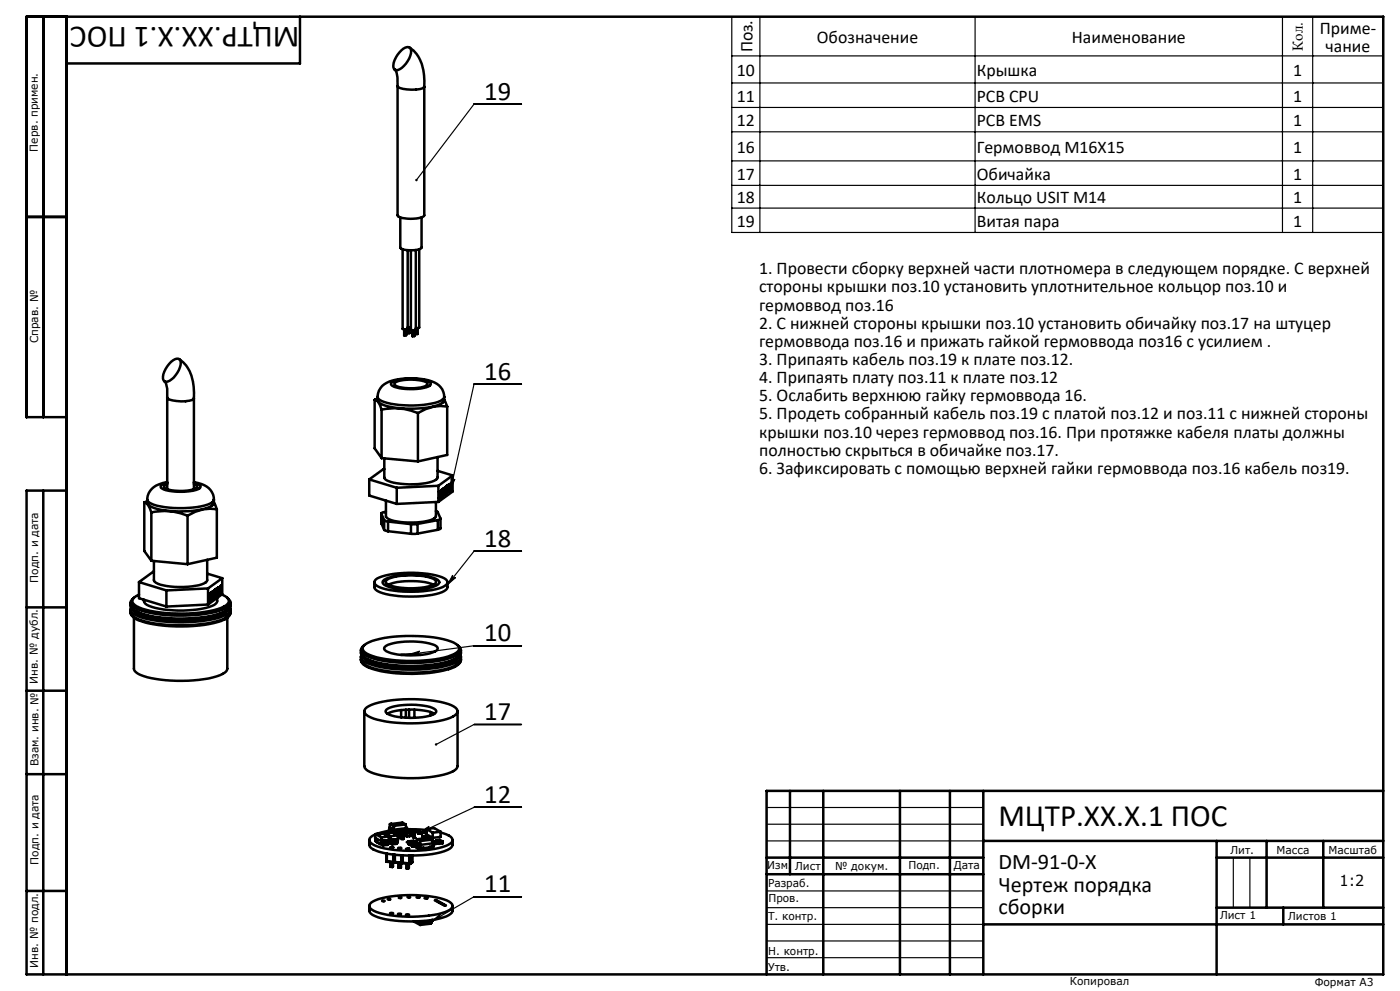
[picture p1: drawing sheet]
<svg xmlns="http://www.w3.org/2000/svg" width="420mm" height="297mm" viewBox="0 0 420 297" stroke-linecap="round" stroke-linejoin="round" font-family="sans-serif">
<g fill="none" stroke="#000" stroke-width=".75">
<path d="M13 5v120M20 5v287M90 5v14h-70M120.4 15.1a2.15 2.15 0 0 1 2.6-.7 3.7 3.7 0 0 1-.7 3.9l-1.1 1.5a2.8 2.8 0 0 1-2.7 1.1 3.1 3.1 0 0 1 .3-3.7zM122.9 14.2a11.3 11.3 0 0 1 4.4 10.1v40.2a3.6 3.6 0 0 1-3.2 1l-3.5-.2a1.47 1.47 0 0 1-1.3-.8v-38.7M118.4 20.9l.6 .8 .2 1.4 .1 2.8M119.3 25.8a2.94 2.94 0 0 0 2.8 1l3.9-.1 .8-.2 .4-.5M8 65h12M120.1 65.2v9.1a7.3 7.3 0 0 0 6.3 0l.1-9.1M120.8 74.7v23.8l.4 .2 1.1-.2v-23.5M123.3 75v23.8l.7 .2 .7-.2M124.7 74.9l.1 25.3 .5-.1v-1.8"/>
<path d="M125.8 74.7v23.4l-1.1 .3M121.2 98.7v1.8h.2h.4v-1.8M122.9 98.1l-.1 1.8-.6-.1v-1.2M123.3 98l-1 .1M123.7 99l.1 1.8 .5-.1v-1.7M49.4 114.3l.4 .8 .4 1.4v2.8M51.3 108.4a2.18 2.18 0 0 1 2.6-.7 3.8 3.8 0 0 1-.7 4l-1.1 1.5a2.89 2.89 0 0 1-2.7 1.1 3.1 3.1 0 0 1 .3-3.7zM53.8 107.6a11.2 11.2 0 0 1 4.4 10.1v28.9M58.1 119.4v.2a9.4 9.4 0 0 1-7.8-.2l-.1-.2v27.4M112.4 119.8l.6 .1 .5 .6 1 2.3M112.4 119.8v14.6l2.1 2.9M113.3 118.9a2.07 2.07 0 0 0 2.1 1.6 29.6 29.6 0 0 0 16.7-.3 1.62 1.62 0 0 0 1.2-1.3v1a3 3 0 0 1-2.8 1.8 31 31 0 0 1-15.9-.5 1.73 1.73 0 0 1-1.3-2.3z"/>
<path d="M113.3 119.4l-.9 .4M113.3 118.9a5.2 5.2 0 0 1 4.7-4.9 21.4 21.4 0 0 1 12.5 .7l.6 .4a4.5 4.5 0 0 1 2.1 3.8M117.6 114.5a16.1 16.1 0 0 1 11.2 0l.5 .5a1.49 1.49 0 0 1-1.5 1.1 17.6 17.6 0 0 1-10-.4l-.5-.6zM118.4 114.8a12.4 12.4 0 0 1 9.7-.1l.2 .3a2.87 2.87 0 0 1-3 1.2 12.5 12.5 0 0 1-6.7-.7l-.3-.5zM133.3 119.8l.9 2M20 125h-12v-120h407v287h-407v-145h12M114.5 122.8a17.8 17.8 0 0 1 10.9 1M114.5 137.3l10.9 1M114.5 122.8v14.5M125.4 123.8v14.5M131.3 137v6.1a1.15 1.15 0 0 1-1 1 22.2 22.2 0 0 1-14.4-.2l-.6-.7v-5.8M134.2 121.8a12.2 12.2 0 0 0-8.8 2"/>
<path d="M134.2 121.8v14.5l-8.8 2M13 147v145M43.3 150.6a3.4 3.4 0 0 1 2.1 3M43.3 150.6v14.5l2.1 3M44.2 149.7v1a3.4 3.4 0 0 0 3 1.8 30.8 30.8 0 0 0 15.8-.6 1.39 1.39 0 0 0 1.2-1.2v-1M44.2 149.7a3.4 3.4 0 0 0 3 1.9 30.8 30.8 0 0 0 15.8-.7 1.48 1.48 0 0 0 1.2-1.2M44.2 150.2l-.9 .4M45.4 153.6a18 18 0 0 1 10.9 .9M45.4 153.6v14.5M50.2 144.5a6.5 6.5 0 0 0-5.9 4.1l-.1 1.1M50.2 145.1l-1 .7a3.2 3.2 0 0 0 3.1 1.2 10.8 10.8 0 0 0 6.8-1 .96 .96 0 0 0-.9-.9M50.2 144.7l-.6 .1a1.2 1.2 0 0 0-1.3 1.4 12.2 12.2 0 0 0 7.7 1.1l2.7-.4a1.19 1.19 0 0 0 1.3-1.4l-1.8-.8"/>
<path d="M56.3 154.5v14.6M58.2 144.5a6.2 6.2 0 0 1 5.9 4.5l.1 .7M64.2 150.6l.9 2M65.1 152.6a12.2 12.2 0 0 0-8.8 1.9M65.1 152.6v14.5l-8.8 2M110.8 143.7v4.8l8.2 2.5M110.8 143.7l8.2 2.5M114.4 153.9v2.9l.9 2M115.3 155.9l1.1 .4M115.3 158.8l1.1 .4M115.3 155.9v2.9M115.3 140.6l-4.5 3.1"/>
<path d="M115.8 150v4.7a3.7 3.7 0 0 0 3.3 1.6 20.8 20.8 0 0 0 11.3-1l.4-.6v-4.2M115.8 153.4l-1 .2-.4 .3 .9 2M116.4 156.3l6.9 .8M116.4 156.3v2.9M116.4 159.2l6.9 .8M119 146.2v4.8M123.3 157.1v2.9M125.3 157l-2 .1M125.3 159.9l-2 .1M125.3 157v2.9M130.8 153.2l.5 .2 .9 2-.9 .5M131.3 141.1l4.5 1.4"/>
<path d="M131.3 155.9l-6 1.1M131.3 155.9v2.9M131.3 158.8l-6 1.1M131.5 145.6l-12.5 .6M131.5 145.6v4.8M131.5 150.4l-12.5 .6M131.7 147.4l.1 .1M131.7 147.4h.1M131.7 147.4l.2-.2 .3 1.4M131.8 147.5v1.6M131.8 149.1l-.1 .2 .2-.1M131.8 149.1h.1"/>
<path d="M131.8 147.6h.1M131.8 149.1l.1 .1M131.8 148.8v.1M131.8 148.9l.1 .2M131.8 147.6v1.3M131.8 147.6l.3 1.4M131.9 149.1v.1M131.9 149.1h.1M132 148.6h.2M132.1 149h.1M132.2 155.5v2.9l-.9 .4M132.3 148.8h.1"/>
<path d="M132.4 147.2l-.1 1.6M132.4 148.4h.1M132.4 147.2l-.3 1.8M132.4 146.9h.1M132.4 148.6h.1M132.5 148.6h.1M132.5 148.4v.2M132.5 146.9v.2M132.5 147.1v1.3M132.5 147.1l-.1 .1M132.5 148.7h.1M132.6 148.6h.1"/>
<path d="M132.6 146.8l-.1 .1M132.6 146.8h.1M132.6 148.7l-.3 .1M132.6 146.8l-.4 1.8M132.7 146.8h.1M132.8 146.8l.1-.3v1.6M132.8 146.8l-.1 1.8 .3-.2M132.8 148.3l.2 .1M132.8 148.1h.1M132.9 148.1l.1 .2M133 148.3v.1M133.1 147.5l.1 .6"/>
<path d="M133.1 147.5h.1M133.2 148.1h.1M133.2 147.5l.1 .6M133.3 147h.1M133.3 147v1.1M133.3 147l-.1 .5M133.5 147.3h.1M133.5 147.8h.1M133.5 146l-.4 1.5M133.5 147.8l-.2 .3M133.5 146l-.3 1.1 .3-.2 .1 .4M133.5 146h.1"/>
<path d="M133.6 147.3l-.1 .5M133.6 147.9h.1M133.6 146l.3 .8-.1 .6M133.6 146h.1M133.7 147.7h.1M133.7 146h.1M133.7 147.6h.1M133.7 146.1h.2M133.8 147.4l-.2 .5M133.8 147.6v.1M133.8 147.5h.1M133.8 147.5v.1"/>
<path d="M133.8 146l.1 .1M133.8 147.7l-.2 .2M133.8 145.8h.1M133.8 146.5h.2M133.9 146.6h.1M133.9 146.1l.1 .4M133.9 145.8l-.1 .2M133.9 145.8h.1M133.9 145.8l-.3 .2M133.9 146.8v.1M133.9 146.9l.2 .5M133.9 146.9l-.1 .6"/>
<path d="M134 147.6h.1M134 146.6l.2 .5M134 147.1h.2M134.1 145.7h.1M134.1 147.4l-.1 .2M134.1 147.4h.2M134.1 147.4h.1M134.1 146l-.1 .5M134.1 146h.1M134.1 145.7v.3M134.2 147.1l.1 .3M134.2 145.6h.1"/>
<path d="M134.2 146l-.2 .6M134.2 145.5l.1 .1M134.3 145.6l-.1 .4M134.3 145.6h.1M134.3 145.6l-.2 .1M134.3 147.4h.1M134.3 147.4l-.3 .2M134.4 145.6h.1M134.5 145.5v.1M134.5 145.6h.1M134.5 145.6l-.1 1.7 .3-.2M134.5 146.8h.1"/>
<path d="M134.6 146.8l.1 .3M134.6 145.2h.1M134.6 145.2v1.6M134.6 145.2l-.2 .4M134.7 147.1h.1M134.9 146.8h.1M134.9 147h.1M135 146.8v.2M135.1 146.8h.2M135.1 145.6h.2M135.1 146.5l.2 .1M135.1 146.6h.3"/>
<path d="M135.2 146.5l.1 .3M135.2 145.3h.1M135.2 145.4h.2M135.2 146.5l.1 .1M135.2 145.3l.2 .1M135.3 145h.1M135.3 145l-.1 .3M135.3 144.8l.2 .1M135.4 146.6l-.1 .2M135.4 145.4v1.2M135.5 144.9v-.3l-.4 1a.56 .56 0 0 1 .2 1M135.5 144.9l-.2 .1"/>
<path d="M135.8 142.5v4.8l-4.3 3.1M135.8 142.5l-4.3 3.1M40.2 179.1l-.5 .5a1.34 1.34 0 0 0-.5 1.3 1.34 1.34 0 0 0 .9 1.1 30.6 30.6 0 0 0 15 2.5 28.7 28.7 0 0 0 13.2-2.5 1.34 1.34 0 0 0 .9-1.1 1.34 1.34 0 0 0-.6-1.3l-.4-.5M41.7 174.4l8.2 2.5M41.7 174.4v4.9l8.2 2.5M45.4 168.1l10.9 1M46.2 171.3l-4.5 3.1M49.9 176.9v4.9M62.2 167.8v6a1.13 1.13 0 0 1-1 1.1 23.5 23.5 0 0 1-13.9 0 1.35 1.35 0 0 1-1.1-1.1v-5.7M62.2 171.9l4.5 1.4M62.4 176.4l-12.5 .5M62.4 176.4v4.8"/>
<path d="M62.6 178.2l.1 1.7M62.6 178.2h.1M62.6 178.2l.2-.2 .2 1.3M62.7 179.9l-.1 .1M62.7 179.8l.1 .1M62.7 178.4h.1M62.7 179.9h.1M62.7 179.6h.1M62.8 179.8v.1M62.8 179.6v.2M62.8 178.4v1.2M62.8 179.9h.1"/>
<path d="M62.8 179.9l-.2 .1M62.9 179.3h.1M63.2 179.6h.1M63.3 178l-.1 1.6M63.3 178l-.3 1.8-.2-1.4M63.3 177.7l-.3 1.6M63.3 177.7h.1M63.3 179.2h.1M63.4 179.2l.1 .2M63.4 177.7v.2M63.4 177.6h.1M63.4 177.9v1.3"/>
<path d="M63.4 177.9l-.1 .1M63.4 179.4l.1 .1M63.4 177.5l.1 .1M63.5 177.6l-.1 .1M63.5 179.4v.1M63.5 179.5l-.3 .1M63.5 177.6l-.2 .1M63.6 177.6h.1M63.7 177.6l-.1 1.7 .3-.1M63.7 178.9h.1M63.8 177.3l-.1 .3M63.8 178.9l.1 .3"/>
<path d="M63.8 177.3h.1M63.8 177.3v1.6M63.8 179.1l.1 .1M64 178.3l.2 .6M64 178.3h.1M64.1 178.8l.1 .1M64.2 177.8h.1M64.2 178.9h.1M64.2 177.8v1.1l-.1-.6M64.2 177.8l-.1 .5M64.3 178.1h.2M64.3 178.6h.1"/>
<path d="M64.4 176.8l-.4 1.5M64.4 178.6l-.2 .3M64.4 176.8l-.3 1.1 .2-.3 .2 .5M64.4 176.8h.1M64.5 178.1l-.1 .5M64.5 176.8l.3 .7-.1 .7M64.5 176.8h.1M64.6 178.5h.1M64.6 176.9h.2M64.6 178.4h.1M64.7 178.2l-.2 .5 .2-.2M64.7 178.2v.1"/>
<path d="M64.7 178.4v.1M64.7 178.3v.1M64.7 178.5h.1M64.7 177.3h.2M64.8 176.8v.1M64.8 176.8h-.3M64.8 176.9l.1 .4M64.8 176.6h.1M64.8 177.3l.1 .1M64.8 177.6h.1M64.8 176.6v.2M64.8 177.6l.2 .5"/>
<path d="M64.8 176.6l-.3 .2M64.8 177.6l-.1 .7M64.9 177.4l.2 .5M64.9 177.8l.2 .1M64.9 176.5h.1M65 178.1l-.1 .3 .3-.2M65 178.1h.2M65 178.1l.2 .1M65 176.5v.2M65 176.7l-.1 .6M65 176.7l.1 .1M65.1 177.9l.1 .3"/>
<path d="M65.1 176.8l-.2 .6M65.1 176.4h.1M65.1 176.3h.1M65.2 179.2a1.86 1.86 0 0 1-1.6 2.4 31.5 31.5 0 0 1-19.5-.3 1.45 1.45 0 0 1-.9-1.6M65.2 176.4l-.1 .4M65.2 176.3v.1M65.2 176.3l-.3 .2M65.4 176.3h.1M65.4 178v.1M65.4 176.3l.1-.3-.1 2M65.4 176.3v.3M65.4 177.6h.1"/>
<path d="M65.4 177.9h.2M65.5 177.6l.1 .3M65.6 177.9l-.2 .2M65.6 177.9h.1M65.8 177.5h.1M65.8 177.8h.1M65.9 177.5v.3M66 176.4h.1M66 177.3l.3 .1M66 177.5h.1M66.1 176.1h.1M66.1 176.2h.2"/>
<path d="M66.1 177.3v.2M66.1 176.1l.2 .1M66.1 175.8h.1M66.1 175.6h.3M66.2 175.8l-.1 .3M66.3 177.4l-.2 .1M66.3 176.2v1.2M66.4 175.6v-.2l-.4 1a.58 .58 0 0 1 .1 .9M66.4 175.6l-.2 .2M66.5 178.2a2.25 2.25 0 0 1 2.1 2.3 6.7 6.7 0 0 1-4.5 2.4 47.8 47.8 0 0 1-21.4-.4l-.9-.4a2.73 2.73 0 0 1-2.1-2.2 2.92 2.92 0 0 1 2-1.7M66.7 173.3l-4.3 3.1M66.7 173.3v4.8l-4.3 3.1"/>
<path d="M112.3 174.5v1.5a2.64 2.64 0 0 0 2.5 1.8 34.4 34.4 0 0 0 17.9-.4 2.13 2.13 0 0 0 1.6-1.4v-1.5M112.7 173.7a16.4 16.4 0 0 1 8.3-2 26.8 26.8 0 0 1 12.3 1.7 1.18 1.18 0 0 1 1 1.1 1.18 1.18 0 0 1-1 1.1 30.4 30.4 0 0 1-16.4 1.2l-2.1-.5a3.1 3.1 0 0 1-2.5-1.8zM115.2 173.8a20.9 20.9 0 0 1 11.9-1.3l2.2 .5a3.1 3.1 0 0 1 2.5 1.5 4 4 0 0 1-3.5 1.8 25.9 25.9 0 0 1-12.6-.8l-.5-.3-.4-.7zM115.8 174a11.3 11.3 0 0 1 6.9-1.6 15.2 15.2 0 0 1 7.7 1.3l.4 .7a1.81 1.81 0 0 1-1.6 1.2 22.8 22.8 0 0 1-12.6-.3l-.8-.6zM116.5 175.2a21.9 21.9 0 0 1 13.5 0M8 182h12M39.2 180.6a2.2 2.2 0 0 0 1.6 2.7 41.3 41.3 0 0 0 19.3 1.8 15.8 15.8 0 0 0 8.7-2.7l.3-.4 .1-1.4M39.2 182.6a2.2 2.2 0 0 0 1.6 2.7 41.3 41.3 0 0 0 19.3 1.8 15.8 15.8 0 0 0 8.7-2.7l.4-.9M39.2 183.5a2.8 2.8 0 0 0 2.4 2.4M39.3 182.1a1.3 1.3 0 0 0 .8 1.9 29 29 0 0 0 13.2 2.5 35.7 35.7 0 0 0 14.3-2.1 2.03 2.03 0 0 0 1.5-2.2l-.1-.1M40 182.8a9.5 9.5 0 0 0 6.3 2.5 44.4 44.4 0 0 0 19.8-1l1.5-.8 .7-.7M40.2 185.1v15.3a3.2 3.2 0 0 0 2.8 2.2 42.8 42.8 0 0 0 23-.3 2.99 2.99 0 0 0 2.2-1.9v-15.3"/>
<path d="M40.9 183.3a31.6 31.6 0 0 0 15.3 2.3 26.6 26.6 0 0 0 11.3-2.3M41.9 186a44.8 44.8 0 0 0 23.5 .4M62.4 181.2l-12.5 .6M62.6 180h.1M69.2 183.5a4.6 4.6 0 0 1-3.7 2.9M69.2 182.6v.9M108.3 194.8a2.15 2.15 0 0 0 1.6 2.6 36.4 36.4 0 0 0 16 2.1 26 26 0 0 0 11.5-2.5 1.87 1.87 0 0 0 .9-2.2M108.3 197.7a4.3 4.3 0 0 0 3.5 2.5 46.6 46.6 0 0 0 24-.4 3.5 3.5 0 0 0 2.5-2.1M108.3 196.8v.9M108.3 197.7v.1a3.3 3.3 0 0 0 2.4 2.3M108.4 196.3a1.27 1.27 0 0 0 .8 1.9 27.8 27.8 0 0 0 13.2 2.5 34.9 34.9 0 0 0 14.3-2.1 2.03 2.03 0 0 0 1.5-2.2l-.1-.1M109.1 197l.4 .4a13.1 13.1 0 0 0 7.4 2.3 43.1 43.1 0 0 0 18.3-1.2l1.5-.8 .7-.7"/>
<path d="M109.3 193.3l-.5 .5a1.34 1.34 0 0 0-.5 1.3 1.34 1.34 0 0 0 .9 1 27.8 27.8 0 0 0 13.2 2.6 34.9 34.9 0 0 0 14.3-2.1 2.03 2.03 0 0 0 1.5-2.2l-1-1.1M109.4 193.3a20.8 20.8 0 0 1 10.8-2.6 39.4 39.4 0 0 1 15.9 1.9 2.06 2.06 0 0 1 1.6 2.1 6.5 6.5 0 0 1-4.5 2.4 45.5 45.5 0 0 1-22.3-.8 2.6 2.6 0 0 1-2.1-2.1zM110 197.5a32.6 32.6 0 0 0 15.3 2.3 28.2 28.2 0 0 0 11.3-2.3M115.4 193.9a14 14 0 0 1 8.7-1.6l4.6 .5a3.2 3.2 0 0 1 2.6 1.5 3.8 3.8 0 0 1-3.3 1.7 23.7 23.7 0 0 1-12.1-.8l-.6-.6zM120.3 196.3l2.5-.2 3.5 .2M138.3 197.7a3.6 3.6 0 0 1-2.9 2.6l-.8 .3M138.3 196.8v.9M8 207h12M109.3 213.2v16.4a2.15 2.15 0 0 0 1.9 1.8 41.6 41.6 0 0 0 23.9 .1 2.85 2.85 0 0 0 2.2-1.9v-16.4M110 212a26.5 26.5 0 0 1 12.7-2.5 30.9 30.9 0 0 1 13.4 2.2 1.39 1.39 0 0 1 1.1 1.2 1.39 1.39 0 0 1-.6 1.4 19.6 19.6 0 0 1-9.4 2.3 39.8 39.8 0 0 1-16-1.6 2.28 2.28 0 0 1-1.9-2.1zM110.9 200.2a45.5 45.5 0 0 0 23.6 .4M116 212.7a17.9 17.9 0 0 1 11.1-1.2l1.9 .4a1.95 1.95 0 0 1 1.8 1.5 9.2 9.2 0 0 1-6.5 1.7 15.1 15.1 0 0 1-8.4-1.5l-.2-.6z"/>
<path d="M116.2 213.9a20.9 20.9 0 0 1 14.2 0M120.3 212.8v2.2M121.7 212.7v2.4M122.7 212.7v2.4M124.3 212.7v2.4M129.2 213.4v1M8 232h12M237 237v25M247 237v55M270 237v55M285 237v55M295 237v55"/>
<path d="M415 237h-185v55M110.8 251.7v1.5a2.13 2.13 0 0 0 1.9 1.7 37.6 37.6 0 0 0 21.4-.1 2.31 2.31 0 0 0 1.7-1.6v-1.5M112.5 251.1l1.9 1M112.5 251.1l.1 1 1.4 .8M112.7 250l.2 .1M112.7 250l-.2 1.1M112.9 250.1l1.5 .9M113 252.2v.1M114 252.9l.4 .1M114.2 252.9h-.2M114.4 252.1v.9M114.4 251v1.1"/>
<path d="M114.6 253l.3 .4 .2-.3M114.7 253l.2 .1M114.9 252l.2 .4M114.9 252.3h.1M114.9 252v.3M114.9 252.3l.1 .8M114.9 249.8l-2 .3M114.9 253.1h.1M115 253.1h-.1M115 253h-.6M115 249.8l-2.1 .3M115 249.8l-2.3 .2"/>
<path d="M115 249.8l1.6 .9M115.1 252.4v.7M115.4 249.7l.2 .1M115.4 249.7v.3M115.6 249.8l1.6 .8M115.9 258.3l2.3 .2M115.9 255.8v2.4M115.9 258.2h.1M116.1 258.1l-.1 .1M116.1 258.1l1.9 .2M116.1 255.8v2.3M116.2 251.9h.1"/>
<path d="M116.2 251.9l.1 .3M116.2 251.9l-1.3 .1M116.3 253v.2l-1.3 .2M116.3 253l-1.2 .1M116.3 252.2l-1.2 .2M116.3 252.2v.8M116.6 250.7l-2.2 .3M116.6 250.7l.1 1.1M116.6 252.6h.1M116.7 251.5l.4 .3M116.7 252.6l.5 .1M116.7 252.6h.2"/>
<path d="M116.7 251.8l-2.3 .3M116.7 251.8l-.1 1h-.3M116.7 249l-3.8 1M116.7 249.3l.1 .2M116.7 248.5v.8M116.7 248.5l.6 .4M116.7 249.3l.3 .1M116.8 248.1l1.1 .6M116.8 248.1l.1 .2M117 248.2l-.3 .3M117 247l-.2 1.1M117 247l1 .5"/>
<path d="M117 248.2l.6 .4M117 248.2l.7 .4M117.1 253.9l.9 .1-.7 .1zM117.1 258.4v1.4l.6 .1M117.1 251.8l.1 .9M117.2 250.6l-.1 1.2M117.3 246.9l1 .6M117.3 246.9h.1M117.3 246.9l-.3 .1M117.3 254v.1M117.3 252.7l.4 .3 .1-.2M117.3 248.9v.5"/>
<path d="M117.4 249.2v.2M117.4 249.2l.2 .1M117.4 252.7l.3 .1M117.4 246.9l1 .6M117.4 246.9l3.3-.4 1 .6M117.6 248.6l-.3 .3M117.6 248.6h.1M117.6 251.7l.1 1.1M117.6 251.7h.1M117.6 249.3v.1M117.6 249.3l.8 .5M117.7 249.5l-2.1 .3"/>
<path d="M117.7 249.5h.1M117.7 249.5l-2.3 .2M117.7 254.1l-.4-.1 .1 .1M117.7 254.1h-.2M117.7 251.7l.1 .4M117.7 248.6l-.2 .6M117.7 252.8h.1M117.7 254v.1M117.7 258.4v1.5M117.7 252.7h-.5M117.8 249.5l-2.2 .3M117.8 249.5l1.5 .9"/>
<path d="M117.8 252.1v.7M117.9 258.4v1.3l-.2 .2M117.9 248.7v.4M117.9 253.9v.1M118 258.3l.3 .2M118 256.1v2.2M118 247.5l-.1 1.2M118.3 247.5h-.3M118.3 256.1v2.3M118.3 258.4v.1M118.3 258.5l4.7 .4M118.4 247.5h-.1"/>
<path d="M118.4 249.8h.1M118.4 249.8v.1M118.5 258.3l-.2 .2M118.5 258.3l1.9 .2M118.5 256.1v2.2M118.5 249.8v.1M118.5 249.8l.2 .1M118.7 249.9v.2M118.9 249l-1.5 .2M118.9 251.6l-1.3 .1M118.9 251.6h.1M118.9 249h1"/>
<path d="M118.9 249h.1M119 251.6l.1 .3M119 251.6l-1.3 .1M119.1 252.7l-.1 .2-1.3 .1M119.1 251.9l-1.3 .2M119.1 252.7l-1.3 .1M119.1 251.9v.8M119.3 250.4l-2.1 .2M119.3 250.4l.1 1.1M119.4 251.5l-2.3 .3M119.4 251.5l-.1 .9-.2 .1M119.5 254.1l.9 .1-.7 .1z"/>
<path d="M119.5 258.6v1.4l.6 .1M119.6 249.8l-.9 .1M119.6 249.8v1.2h-.2M119.9 249l-2.3 .3M119.9 249l.9 .5M120.1 258.7v1.4M120.3 249.8h-.7M120.3 250.9l-.7 .1M120.3 249.8v1.1M120.3 254.1v.1M120.3 258.7v1.2l-.2 .2M120.3 251.5l.7-.1z"/>
<path d="M120.4 258.5l.1 .2 .3-.2M120.4 256.3v2.2M120.7 256.4v2.3M120.8 249.4h-.1M120.8 249.5l-2.4 .3M120.8 249.5h.1M120.8 248.8v.6M120.8 248.8l.2 .1M120.8 256.4v2.1M120.8 258.5l2 .3M120.9 249.5l-2.4 .3M120.9 249.5l.2 .2"/>
<path d="M121 248.9v.7M121 248.9l.8 .5M121 251.4v.1M121.1 249.7l-.8 .1M121.1 249.7v1.1l-.8 .1M121.1 250.2l.7 .3M121.7 247.1l.1 1.1M121.7 247.1l-3.3 .4M121.8 250.5l.1 .1M121.8 249.4v1.1M121.8 249.4h.1M121.8 254.4l.9 .1z"/>
<path d="M121.8 248.1h.1M121.8 248.1l.2 .6M121.8 248.2l-3.9 .5M121.8 248.2v.5M121.9 249.4v1.2M121.9 258.8v1.4l.5 .1M121.9 250.6l.2 .1M121.9 249.4l.2 .2M122 248.5h.9M122.1 254.5h.1M122.1 249.6v1.1M122.3 248.6l-1.5 .2"/>
<path d="M122.3 248.6h.1M122.3 248.6h1M122.4 254.5h-.2M122.4 254.5h-.1M122.4 258.9v1.4M122.5 254.5h.1M122.6 252.3l-.6 .1 .6 .1M122.6 252.2h.1M122.6 252.5l1.3 .8 .6-.1M122.6 252.2v.8l.2 .1M122.6 252.7l1.3 .7 .6-.1M122.6 252.2l1.3 .7"/>
<path d="M122.6 252.2l.2 .1M122.7 258.9v1.2l-.3 .2M122.7 254.3v.2M122.8 258.8l.2 .1M122.8 252.3h.1M122.8 253.1h.1M122.8 256.4v2.4M122.8 253.1l.9 .5M122.8 252.3l.9 .5M122.9 249.4l-.8 .2M122.9 249.4v1.2M122.9 250.6l-.8 .1"/>
<path d="M123 258.9h.1M123.1 248.5l4.8 .2M123.1 256.4v2.5M123.3 248.6l-2.3 .3M123.3 248.6l.8 .5M123.6 249.3l-.7 .1M123.6 250.5l-.7 .1M123.6 249.3v1.2M123.7 253.6h.1M123.7 252.8h.1M123.7 253.6l.2 .1M123.7 252.8l.2 .1"/>
<path d="M123.8 256.4v2l-.7 .5M123.9 251l.7 .1zM123.9 252.9h.1M123.9 253.7h.1M123.9 252.9v.8M124.1 249.1l-2.3 .3M124.1 249.1h.1M124.2 252.1l-1.6 .1M124.2 249.1l-2.3 .3M124.2 249.1l.2 .2M124.2 252.1l-1.4 .2M124.2 252.1l.8 .4"/>
<path d="M124.4 249.3h-.8M124.4 249.3v1.1l-.8 .1M124.5 252.8v.9M124.5 253.7h-.6M124.5 252.8l-.6 .1M124.5 252.8h.1M124.5 252.8h.2M124.5 253.7h.1M124.5 253.7h.2M124.5 251v.1M124.7 252.8h.1M124.7 252.8h-.2"/>
<path d="M124.7 253.6l-.2 .1M124.7 253.6h.1M124.7 252.8v.9M124.7 253.3h.1M124.7 253.1h.1M124.8 253.8l.8 .6M124.8 253.1l.6 .3M124.8 253.8l.6 .4M124.8 253.1v.7M125 252.6l1 .6M125 252.6v.2h-.3M125 252.6l-1.3 .2"/>
<path d="M125 252.8h-.3M125 249.2h.9l-.4 .1zM125.1 252.8l-.3 .3M125.1 251.5l-.1 1.1M125.1 251.5l1 .6M125.1 252.8l.6 .3M125.1 252.8l.7 .3M125.2 249.3h.1M125.3 249.3h.4M125.4 249.6h.1M125.4 249.6v.2M125.4 253.4v.8"/>
<path d="M125.6 249.4h.1M125.6 249.4l-.2 .2M125.6 249.4l.2 .1M125.6 249.6h.1M125.6 249.6v.2M125.7 254.1v.1M125.7 249.6h.1M125.7 253.9l.4 .3M125.7 249.6h-.3M125.7 254.2h.1M125.7 249.6l.4 .1M125.7 253.1l-.3 .3"/>
<path d="M125.7 253.1h.1M125.7 249.3h.1M125.8 253.1l-.1 1M125.8 249.5h.1M125.8 249.5l-.1 .1M125.8 249.5h.5M125.9 249.2v.1M126 253.2l.1 1M126 254.1l-.3 .1M126.1 252.1l-.1 1.1M126.1 254.2h1M126.1 249.7h.1"/>
<path d="M126.1 249.7h.2M126.1 249.7v.2M126.3 249.5h.1M126.3 249.5l.2 .1M126.3 249.5l-.2 .2M126.3 249.7h.1M126.3 249.7v.2M126.4 249.7v.2M126.4 254.1v.2l-.7 .1-.3-.2M126.5 249.6h.1M126.5 249.6v.2M126.5 249.6l-.2 .1"/>
<path d="M126.5 249.6l-.1 .1M126.7 250.6v.4l.5 .3M126.7 250.6l.7 .4M126.7 250.6l.7-.1 .7 .4M126.9 254.1l.2 .1M127.4 251v.2M127.6 249.5h.1M127.9 249.4l-.2 .2M127.9 249.3l-.5 .1 .5 .2M127.9 248.5l1.9 1.1M127.9 248.5l2.3-.3 2 1.1M127.9 248.5v1.5l1.9 1.1"/>
<path d="M128.1 250.9l-.7 .1M128.1 250.9v.2M128.4 251.1l1 .6M128.4 251.1h.2M128.4 251.1l-3.3 .4M128.6 251.1l1 .5M128.6 251.1l1.2 .5M128.9 253.9l.2 .1M129.1 253.8v.2M129.4 251.7l-3.3 .4M129.6 251.6l-.2 .1M129.8 249.6v1.5"/>
<path d="M129.8 251.6h-.2M129.8 251.6l.2 1.1M129.9 253.6h.1M129.9 253.6v.1M129.9 252.2l.9 .4M129.9 253.4v.2M129.9 252.6h.2M130 252.6h.1M130 252.6l.1 .2M130 252.7l-4 .5M130 252.7l-.1 1-2.8 .5M130.1 253h.1"/>
<path d="M130.1 252.6l-.1 1.2-.9 .2M130.8 251.8v.6l.9 .5M130.8 252.6v.3l-.7 .1M130.8 252.6h-.7M130.8 251.8l.9 .5M130.8 251.8l1.1-.1 .9 .5M131.7 252.3v.6M132.2 249.5l.7 .2a4.1 4.1 0 0 1 2.8 1.9 1.61 1.61 0 0 1-1.2 1.6 35 35 0 0 1-17.8 1.3l-3.5-.8a3.3 3.3 0 0 1-2.4-2 2.46 2.46 0 0 1 1.9-1.7M132.2 249.3v1.5l-2.4 .3M132.2 249.3l-2.4 .3M132.8 252.2v.6l-1.1 .1M132.8 252.2l-1.1 .1"/>
<path d="M230 257h65M295 252h120M365 252v40M365 257h50M380 252v20M397 252v20M8 267h12M110.8 271.5v1.5a4.5 4.5 0 0 0 3.7 2.2 38.7 38.7 0 0 0 19.4-.6 2.72 2.72 0 0 0 1.9-1.7v-1.4M111.3 270.5a23.4 23.4 0 0 1 12.1-2.3 28.2 28.2 0 0 1 11.4 2 1.27 1.27 0 0 1 1 1.2 1.27 1.27 0 0 1-.8 1.3 28.6 28.6 0 0 1-14.2 2 20.8 20.8 0 0 1-9.3-2.1 1.14 1.14 0 0 1-.7-1 1.14 1.14 0 0 1 .5-1.1zM114.6 270h.8zM116.3 269.5h.8zM117 273.7l.9 .1z"/>
<path d="M119.4 273.9h.9zM119.6 269.1l.8-.1zM121.8 274.1h.9l-.6 .2zM122.3 268.8l.7 .1zM124.1 276.2l1.9 1M124.9 276.2l.2 .1M124.9 276.1v.1M125 268.9l.9 .1zM125 276.1l.4 .2M125.3 276.3h.1M125.4 276.3l.3 .2M125.4 276.3l.2 .1"/>
<path d="M125.5 276.1l.1 .3M125.6 276.4l.3 .1M125.7 276.1l.1 .3M125.7 276.4h.1M125.9 276.3h-.2l.3 .1M125.9 276.5l.1 .1M125.9 276.3v.2M125.9 276.3l-.1 .1M126 276.4v.2M126 276.6v.6M126 276.1v.3M127.4 269.2h.9z"/>
<path d="M129.5 275.9h.1M129.5 275.7v.5M129.5 276l-3.5 .4M129.5 276.2l-3.5 .4M129.5 276.2l-.3 .6-3.2 .4M129.6 275.7l-.1 .2M129.8 275.7l-.3 .4M130.4 269.9l.7-.1zM131 270.1l.6 .1zM131.5 270.4l.7 .1zM132 270.8h.7zM132.6 271h.6z"/>
<path d="M133.1 271.3l.7 .1zM230 262h65M295 277h120M365 272h50M385 272v5"/>
</g>
<g fill="none" stroke="#000" stroke-width=".35">
<path d="M219.5 5h195.5v64.7h-195.5zM219.5 16.8h195.5M228 5v64.7M292.5 5v64.7M384.7 5v64.7M393.8 5v64.7M156.5 31.2h-14.3l-17.3 22.8M219.5 24.9h195.5M219.5 32.2h195.5M219.5 39.5h195.5M219.5 48.2h195.5M219.5 55.6h195.5"/>
<path d="M219.5 62.4h195.5M156.5 115.1h-14.3l-7 31.5M135.4 143.3a.56 .56 0 0 0 .4 .7 .56 .56 0 0 0 .7-.4l-1.3 3zM135.8 172.4a.57 .57 0 0 0 .1 .7 .57 .57 0 0 0 .8 0l-2.4 2.1zM156.5 165.2h-14.3l-7.9 10M122.8 196.1l3.1-.9a.55 .55 0 0 0-.4 .6 .55 .55 0 0 0 .5 .4zM156.5 193.5h-14.3l-19.4 2.6M156.5 217.1h-14.3l-11.4 6M126 249.5l2.7-1.9a.54 .54 0 0 0-.2 .8 .54 .54 0 0 0 .7 .2zM156.5 242h-14.3l-16.2 7.5M230 242h65M230 247h65"/>
<path d="M230 252h65M370 257v15M375 257v15M129.7 276l2.5-2.1a.55 .55 0 0 0-.2 .8 .55 .55 0 0 0 .7 .2zM156.5 268.7h-14.3l-12.5 7.3M230 267h65M230 272h65M230 277h65M230 282h65M230 287h65"/>
</g>
<path d="M124.7 53.7l-.1 .5 .3-.2-.2 .3a.37 .37 0 0 0 .6-.3 .37 .37 0 0 0-.6-.3zM135.4 143.3a.56 .56 0 0 0 .4 .7 .56 .56 0 0 0 .7-.4l-1.3 3zM135.8 172.4a.57 .57 0 0 0 .1 .7 .57 .57 0 0 0 .8 0l-2.4 2.1zM122.8 196.1l3.1-.9a.55 .55 0 0 0-.4 .6 .55 .55 0 0 0 .5 .4zM126 249.5l2.7-1.9a.54 .54 0 0 0-.2 .8 .54 .54 0 0 0 .7 .2zM129.7 276l2.5-2.1a.55 .55 0 0 0-.2 .8 .55 .55 0 0 0 .7 .2zM130.6 222.8l-.1 .5 .3-.2-.3 .2a.36 .36 0 0 0 .5 .1 .36 .36 0 0 0 .1-.5 .36 .36 0 0 0-.5-.1z" fill="#000"/>
<g font-size="9.3">
<text x="89.8" y="8.1" transform="rotate(-180 89.8 8.1)">МЦТР.XX.X.1 ПОС</text>
<text x="299.5" y="247.5">МЦТР.XX.X.1 ПОС</text>
</g>
<g font-size="8">
<text x="145.3" y="29.9">19</text>
<text x="145.3" y="113.9">16</text>
<text x="145.3" y="163.9">18</text>
<text x="145.3" y="192.3">10</text>
<text x="145.3" y="215.9">17</text>
<text x="145.3" y="240.7">12</text>
<text x="145.3" y="267.5">11</text>
</g>
<g font-size="6.7">
<text x="299.5" y="260.4">DM-91-0-X</text>
<text x="299.5" y="267.2">Чертеж порядка</text>
<text x="299.5" y="274">сборки</text>
</g>
<g font-size="5.3">
<text x="396" y="10.1">Приме-</text>
<text x="225.8" y="15.7" transform="rotate(-90 225.8 15.7)">Поз.</text>
<text x="245.1" y="12.9">Обозначение</text>
<text x="321.6" y="12.9">Наименование</text>
<text x="397.7" y="15.6">чание</text>
<text x="221.1" y="22.8">10</text>
<text x="293" y="22.8">Крышка</text>
<text x="387.9" y="22.8">1</text>
<text x="221.1" y="30.5">11</text>
<text x="293" y="30.5">PCB CPU</text>
<text x="387.9" y="30.5">1</text>
<text x="221.1" y="37.8">12</text>
<text x="293" y="37.8">PCB EMS</text>
<text x="387.9" y="37.8">1</text>
<text x="221.1" y="45.8">16</text>
<text x="293" y="45.8">Гермоввод M16X15</text>
<text x="387.9" y="45.8">1</text>
<text x="221.1" y="53.9">17</text>
<text x="293" y="53.9">Обичайка</text>
<text x="387.9" y="53.9">1</text>
<text x="221.1" y="60.9">18</text>
<text x="293" y="60.9">Кольцо USIT М14</text>
<text x="387.9" y="60.9">1</text>
<text x="221.1" y="68">19</text>
<text x="293" y="68">Витая пара</text>
<text x="387.9" y="68">1</text>
<text x="227.7" y="82.2">1. Провести сборку верхней части плотномера в следующем порядке. С верхней</text>
<text x="227.7" y="87.6">стороны крышки поз.10 установить уплотнительное кольцор поз.10 и</text>
<text x="227.7" y="93.1">гермоввод поз.16</text>
<text x="227.7" y="98.5">2. С нижней стороны крышки поз.10 установить обичайку поз.17 на штуцер</text>
<text x="227.7" y="103.9">гермоввода поз.16 и прижать гайкой гермоввода поз16 с усилием .</text>
<text x="227.7" y="109.4">3. Припаять кабель поз.19 к плате поз.12.</text>
<text x="227.7" y="114.8">4. Припаять плату поз.11 к плате поз.12</text>
<text x="227.7" y="120.3">5. Ослабить верхнюю гайку гермоввода 16.</text>
<text x="227.7" y="125.7">5. Продеть собранный кабель поз.19 с платой поз.12 и поз.11 с нижней стороны</text>
<text x="227.7" y="131.1">крышки поз.10 через гермоввод поз.16. При протяжке кабеля платы должны</text>
<text x="227.7" y="136.6">полностью скрыться в обичайке поз.17.</text>
<text x="227.7" y="142">6. Зафиксировать с помощью верхней гайки гермоввода поз.16 кабель поз19.</text>
</g>
<text font-size="4.6" x="401.8" y="265.7">1:2</text>
<text font-size="4.5" x="390.9" y="15.2" transform="rotate(-90 390.9 15.2)">Кол.</text>
<g font-size="3.3">
<text x="11.4" y="45.4" transform="rotate(-90 11.4 45.4)">Перв. примен.</text>
<text x="11.4" y="102.9" transform="rotate(-90 11.4 102.9)">Справ. №</text>
<text x="11.5" y="174.7" transform="rotate(-90 11.5 174.7)">Подп. и дата</text>
<text x="11.4" y="204.9" transform="rotate(-90 11.4 204.9)">Инв. № дубл.</text>
<text x="11.6" y="229.6" transform="rotate(-90 11.6 229.6)">Взам. инв. №</text>
<text x="369.2" y="255.9">Лит.</text>
<text x="382.9" y="255.9">Масса</text>
<text x="398.6" y="255.9">Масштаб</text>
<text x="11.6" y="259.2" transform="rotate(-90 11.6 259.2)">Подп. и дата</text>
<text x="230.2" y="260.5">Изм.</text>
<text x="238.5" y="260.6">Лист</text>
<text x="250.5" y="260.6">№ докум.</text>
<text x="272.5" y="260.5">Подп.</text>
<text x="286.1" y="260.5">Дата</text>
<text x="230.4" y="265.7">Разраб.</text>
<text x="230.4" y="275.7">Т. контр.</text>
<text x="230.5" y="270.4">Пров.</text>
<text x="366" y="275.5">Лист 1</text>
<text x="386.4" y="275.6">Листов 1</text>
<text x="230.5" y="286.2">Н. контр.</text>
<text x="11.5" y="290" transform="rotate(-90 11.5 290)">Инв. № подл.</text>
<text x="230.4" y="291">Утв.</text>
<text x="320.9" y="295.2">Копировал</text>
<text x="394.4" y="295.6">Формат А3</text>
</g>
</svg>
